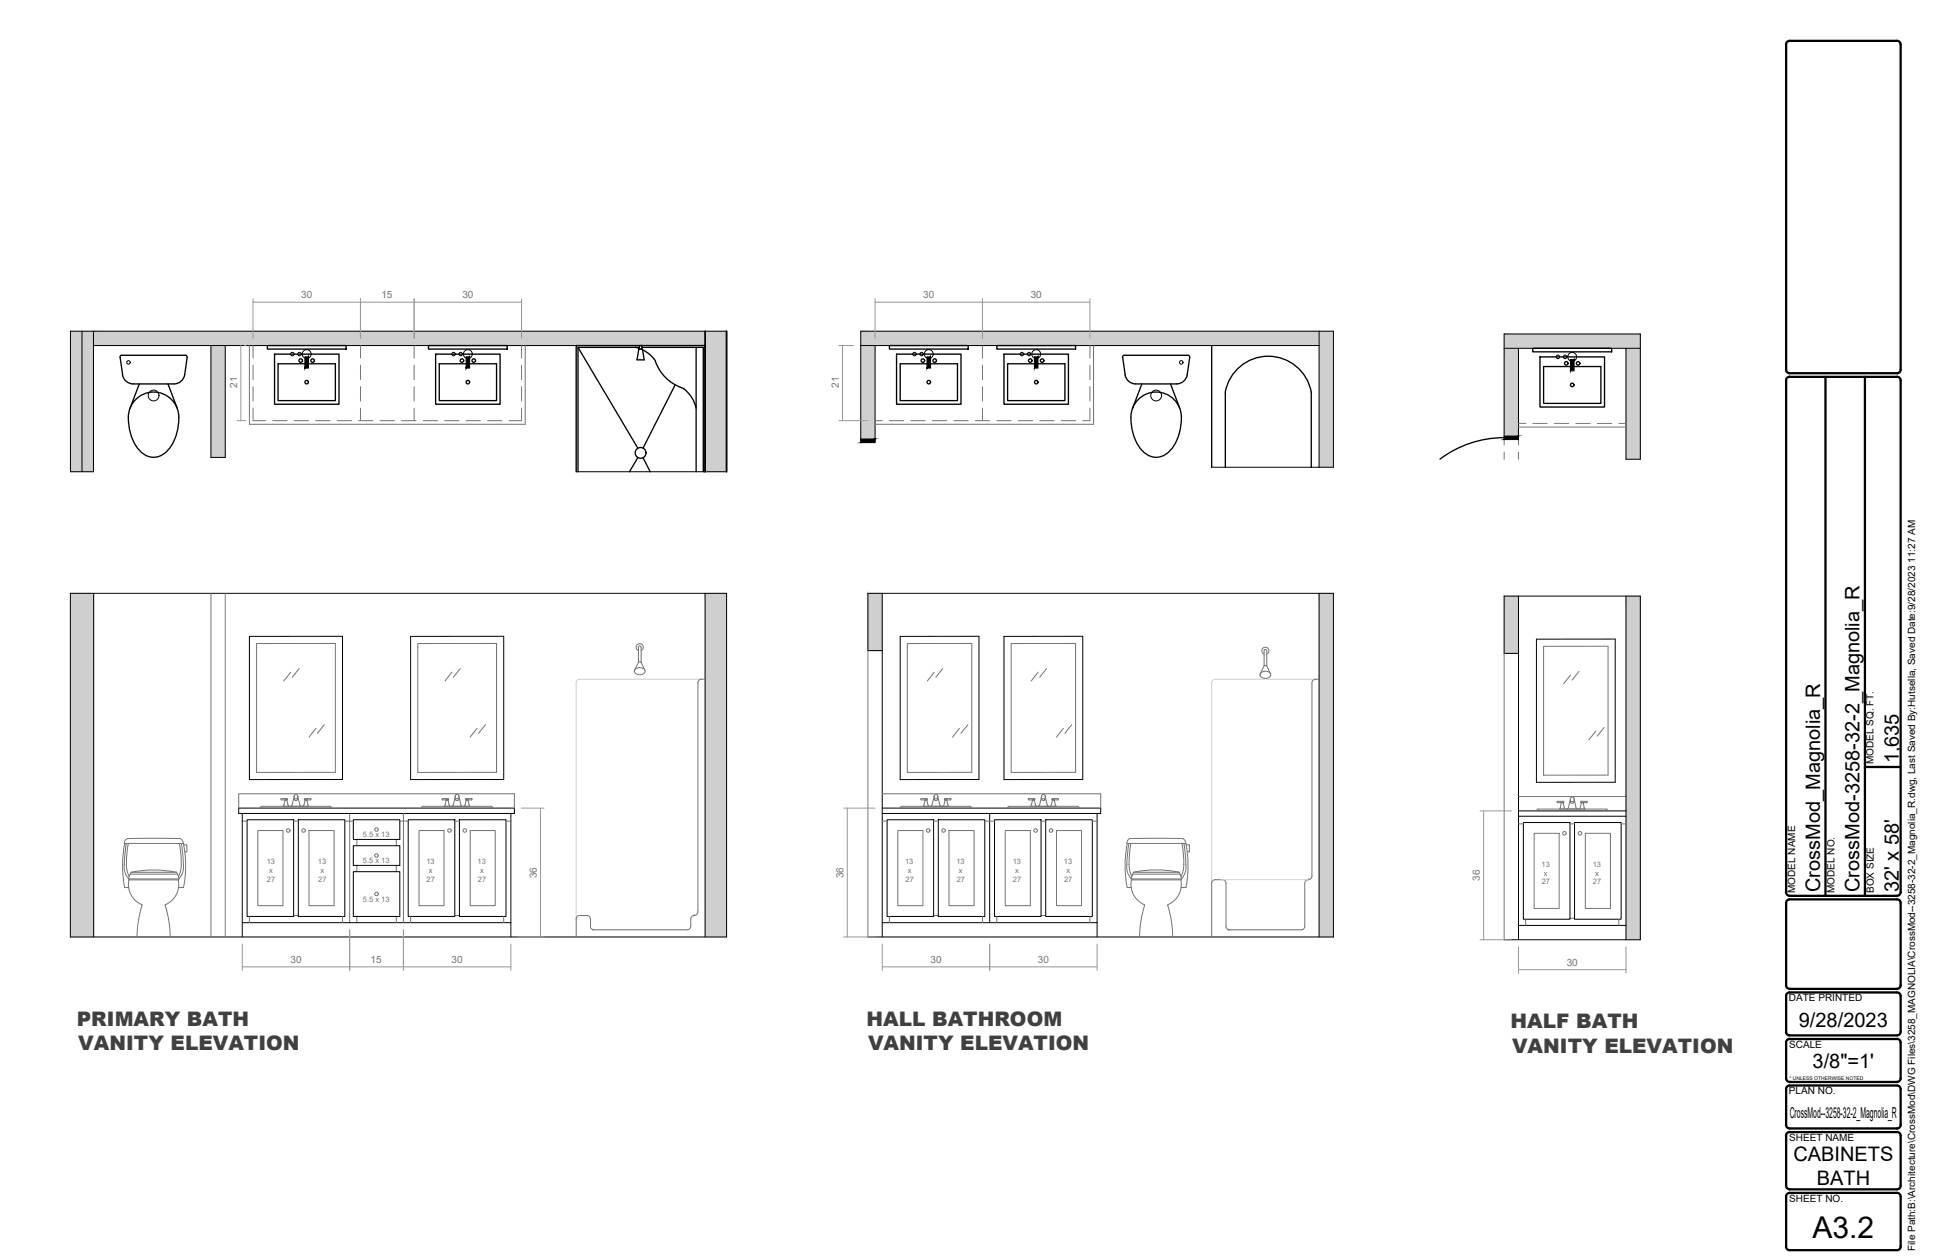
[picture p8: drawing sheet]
<svg xmlns="http://www.w3.org/2000/svg" width="432mm" height="279mm" viewBox="0 0 432 279" stroke-linecap="round" stroke-linejoin="round" font-family="sans-serif">
<!-- layer: elevation -->
<g fill="#cfcfcf" stroke="#cfcfcf" stroke-width=".22">
<path d="M156.3 73.4l4.8 31.2v-31.2zM156.3 73.4l4.8 31.2h-4.8z"/>
<path d="M20.7 73.4l135.6 3.2v-3.2zM20.7 73.4l135.6 3.2h-135.6z"/>
<path d="M18.2 73.4l2.5 31.2v-31.2zM18.2 73.4l2.5 31.2h-2.5z"/>
<path d="M15.6 73.4l2.6 31.2v-31.2zM15.6 73.4l2.6 31.2h-2.6z"/>
<path d="M46.8 76.6l3.1 24.8v-24.8zM46.8 76.6l3.1 24.8h-3.1z"/>
<path d="M15.6 131.6l5.2 76.2v-76.2zM15.6 131.6l5.2 76.2h-5.2z"/>
<path d="M156.3 131.6l4.8 76.2v-76.2zM156.3 131.6l4.8 76.2h-4.8z"/>
<path d="M292.4 131.6l3.2 76.2v-76.2zM292.4 131.6l3.2 76.2h-3.2z"/>
<path d="M192.4 131.6l3.2 12.7v-12.7zM192.4 131.6l3.2 12.7h-3.2z"/>
<path d="M292.4 73.4l3.2 30.2v-30.2zM292.4 73.4l3.2 30.2h-3.2z"/>
<path d="M190.8 73.4l101.6 3.2v-3.2zM190.8 73.4l101.6 3.2h-101.6z"/>
<path d="M190.8 76.6l3.2 21.1v-21.1zM190.8 76.6l3.2 21.1h-3.2z"/>
<path d="M333.4 74.1l30.2 3.1v-3.1zM333.4 74.1l30.2 3.1h-30.2z"/>
<path d="M360.4 77.2l3.2 24.6v-24.6zM360.4 77.2l3.2 24.6h-3.2z"/>
<path d="M333.4 77.2l3.2 19.9v-19.9zM333.4 77.2l3.2 19.9h-3.2z"/>
<path d="M360.4 132.2l3.2 76.2v-76.2zM360.4 132.2l3.2 76.2h-3.2z"/>
<path d="M333.4 132.2l3.2 12.7v-12.7zM333.4 132.2l3.2 12.7h-3.2z"/>
</g>
<!-- layer: FPEW -->
<path d="M156.3 73.4v31.2M161.1 73.4v31.2" fill="none" stroke="#000" stroke-width=".4"/>
<!-- layer: IP -->
<path d="M18.2 73.4v31.2M20.7 76.6h135.6M20.7 73.4v31.2M46.8 76.6v24.8h3.1v-24.8M161.1 73.4h-145.5v31.2M190.8 76.6h101.6M194 76.6v21.1M292.4 73.4v30.2M333.4 77.2h30.2M336.6 77.2v19.9M360.4 77.2v24.6h3.2v-27.7h-30.2v23M190.8 97.7v-24.3h104.8v30.2" fill="none" stroke="#000" stroke-width=".22"/>
<!-- layer: APP -->
<g fill="none" stroke="#000" stroke-width=".3">
<path d="M26.6 79.2l.1-.3 .3-.1h14.3l.2 .4-.6 3.9M26.6 79.2l.6 3.9M59.3 76.6h17.4v.8h-17.4zM60.9 78.5h14.2v11.1h-14.2zM95 76.6h17.4v.8h-17.4zM96.6 78.5h14.2v11.1h-14.2zM128.1 77l13.3 22.4M140.8 77l.9 .3M141.6 77.4h.8l.4 2.4h-1.6zM141.7 77h-13.6v27.6M141.7 76.6h.6v.8h-.6zM142.3 77h13.6v27.6"/>
<path d="M142.4 77.6l1.5 .9 1.2 1.2M145 79.7a10.3 10.3 0 0 0 6.6 6.6M154.3 77v27.6M197.1 76.6h17.5v.8h-17.5zM198.7 78.5h14.3v11.1h-14.3zM221 76.6h17.4v.8h-17.4zM222.5 78.5h14.3v11.1h-14.3zM248.9 79.2l.5 3.9M249.2 78.8l-.3 .1-.1 .3M249.2 78.8h14.3l.2 .4-.5 3.9M268.6 76.6v27M339.8 77.2h17.5v.8h-17.5z"/>
<path d="M341.4 79.1h14.3v11.2h-14.3zM27.2 83.1a2.38 2.38 0 0 0 2.3 2h9.1a2.38 2.38 0 0 0 2.3-2M30.1 88.6a5.7 5.7 0 0 1 6.7-.9 5.7 5.7 0 0 1 2.8 6.1 8.7 8.7 0 0 1-3.9 7.2 4.1 4.1 0 0 1-5.3-1.8 11.1 11.1 0 0 1-1.7-8.4l.4-.8zM30.9 85.1l-2.1 5.4M37.2 85.1l2.1 5.4M61.6 80.7h12.7v8.1h-12.7zM97.4 80.7h12.7v8.1h-12.7zM149.7 85.3l-7.2 14.1M151.6 86.3l1.5 1.5 .7 1.3 .5 1.4M199.5 80.7h12.7v8.1h-12.7zM223.4 80.7h12.7v8.1h-12.7zM249.4 83.1a2.38 2.38 0 0 0 2.3 2h9.1"/>
<path d="M252.3 88.6a5.7 5.7 0 0 1 6.7-.9 5.7 5.7 0 0 1 2.8 6.1 8.7 8.7 0 0 1-3.9 7.2 4.1 4.1 0 0 1-5.3-1.8 11.1 11.1 0 0 1-1.6-8.4l.3-.8zM253.1 85.1l-2 5.4M259.5 85.1l2 5.4M263.2 83.1a2.38 2.38 0 0 1-2.4 2M342.2 81.3h12.7v8.2h-12.7zM127.7 104.6v-28h28.6v28M141.4 101.5l-1.9 3.1M142.5 101.5l1.6 3.1M271.6 103.6v-16.7a9.7 9.7 0 0 1 9.5-7.9 9.7 9.7 0 0 1 9.6 7.9v16.7"/>
<circle cx="66.7" cy="80" r=".39"/>
<circle cx="69.3" cy="80" r=".39"/>
<circle cx="102.4" cy="80" r=".39"/>
<circle cx="105" cy="80" r=".39"/>
<circle cx="204.6" cy="80" r=".39"/>
<circle cx="207.2" cy="80" r=".39"/>
<circle cx="228.4" cy="80" r=".39"/>
<circle cx="231" cy="80" r=".39"/>
<circle cx="68" cy="84.7" r=".39"/>
<circle cx="103.7" cy="84.7" r=".39"/>
<circle cx="205.9" cy="84.7" r=".39"/>
<circle cx="229.7" cy="84.7" r=".39"/>
<circle cx="347.2" cy="80.6" r=".39"/>
<circle cx="348.5" cy="85.4" r=".39"/>
<circle cx="349.8" cy="80.6" r=".39"/>
<circle cx="142" cy="100.4" r="1.2"/>
</g>
<!-- layer: FLD -->
<g fill="none" stroke="#000" stroke-width=".22">
<circle cx="64.8" cy="78.5" r=".39"/>
<circle cx="66.4" cy="78.5" r=".39"/>
<circle cx="68" cy="78.5" r=".98"/>
<circle cx="100.5" cy="78.5" r=".39"/>
<circle cx="102.1" cy="78.5" r=".39"/>
<circle cx="103.7" cy="78.5" r=".98"/>
<circle cx="202.7" cy="78.5" r=".39"/>
<circle cx="204.3" cy="78.5" r=".39"/>
<circle cx="205.9" cy="78.5" r=".98"/>
<circle cx="226.5" cy="78.5" r=".39"/>
<circle cx="228.1" cy="78.5" r=".39"/>
<circle cx="229.7" cy="78.5" r=".98"/>
<circle cx="345.3" cy="79.1" r=".39"/>
<circle cx="346.9" cy="79.1" r=".39"/>
<circle cx="348.5" cy="79.1" r=".98"/>
<circle cx="28.5" cy="80.4" r=".39"/>
<circle cx="34" cy="87.7" r="1.2"/>
<circle cx="256.3" cy="87.7" r="1.2"/>
<circle cx="261.8" cy="80.4" r=".39"/>
</g>
<!-- layer: CAB -->
<g fill="none" stroke="#737373" stroke-width=".22">
<path d="M55.3 76.6v17.5h61.1v-17.5M56.1 76.6v2.8M79.9 76.6v2.8M91.8 76.6v2.8M115.6 76.6v2.8M217.8 76.6v2.8M241.6 76.6v2.8M242.4 76.6v17.5h-48.4M56.1 90.5v2.8h2.8M56.1 81v3.2M56.1 85.7v3.2M60.5 93.3h3.1"/>
<path d="M65.2 93.3h3.2M70 93.3h3.2M74.7 93.3h3.2M79.5 93.3h3.2M79.9 81v3.2M79.9 85.7v3.2M79.9 90.5v2.8M84.3 93.3h3.1M89 93.3h3.2M91.8 81v3.2M91.8 85.7v3.2M91.8 90.5v2.8"/>
<path d="M93.8 93.3h3.2M98.6 93.3h3.1M103.3 93.3h3.2M108.1 93.3h3.2M115.6 90.5v2.8h-2.8M115.6 81v3.2M115.6 85.7v3.2M194 93.3h1.6M197.1 93.3h3.2M201.9 93.3h3.2M206.7 93.3h3.1M211.4 93.3h3.2"/>
<path d="M216.2 93.3h3.2M217.8 81v3.2M217.8 85.7v3.2M217.8 90.5v2.8M221 93.3h3.1M225.7 93.3h3.2M230.5 93.3h3.2M235.2 93.3h3.2M241.6 90.5v2.8h-1.6M241.6 81v3.2M241.6 85.7v3.2M333.4 97.1v1.6"/>
<path d="M336.6 94.7h23.8M336.6 93.9h1.6M336.6 97.1v1.6M339.8 93.9h3.1M344.6 93.9h3.1M349.3 93.9h3.2M354.1 93.9h3.2M358.8 93.9h1.6M333.4 100.2v1.6M336.6 100.2v1.6"/>
</g>
<!-- layer: APP -->
<g fill="#000" stroke="#000" stroke-width=".22">
<path d="M67.6 79.1h.8l-.8 2.5zM68.4 79.1l-.8 2.5h.8z"/>
<path d="M103.3 79.1h.8l-.8 2.5zM104.1 79.1l-.8 2.5h.8z"/>
<path d="M205.5 79.1h.8l-.8 2.5zM206.3 79.1l-.8 2.5h.8z"/>
<path d="M229.3 79.1h.8l-.8 2.5zM230.1 79.1l-.8 2.5h.8z"/>
<path d="M348.1 79.7h.8l-.8 2.5zM348.9 79.7l-.8 2.5h.8z"/>
</g>
<!-- layer: SALESLIT -->
<path d="M15.6 104.6h5.1M127.7 104.6h33.4M268.6 103.6h27" fill="none" stroke="#000" stroke-width=".22"/>
<!-- layer: ELEV2 -->
<g fill="none" stroke="#000" stroke-width=".22">
<path d="M15.6 131.6h145.5v76.2h-145.5zM20.8 131.6v76.2M156.3 131.6v76.2M195.6 131.6v76.2M292.4 131.6v76.2M336.6 132.2v76.2M360.4 132.2v76.2M55.3 141.1h20.6v31.7l-20.6 .1zM91 141.1h20.7v31.7l-20.7 .1zM195.6 144.3h-3.2v-12.7h103.2v76.2h-103.2M199.5 141.1h17.5v31.7l-17.5 .1zM222.5 141.1h17.5v31.7l-17.5 .1z"/>
<path d="M336.6 144.9h-3.2v-12.7h30.2v76.2h-30.2M340.6 141.7h17.4v31.8h-17.4zM52.9 179.2h61.1v1.2h-61.1zM195.6 179.2h48.4v1.2h-48.4M336.6 179.8h23.8M53.7 180.4v27.4M54.8 181.8h10.3v21.4h-10.3zM66.1 181.8h10.3v21.4h-10.3zM78.3 181.8h10.3v4.3h-10.3zM78.3 193.3h10.3v9.9h-10.3zM78.3 187.5h10.3v4.4h-10.3zM90.5 181.8h10.3v21.4h-10.3z"/>
<path d="M101.8 181.8h10.4v21.4h-10.4zM113.2 180.4v27.4M196.6 181.8h10.3v21.4h-10.3zM208 181.8h10.3v21.4h-10.3zM219.4 180.4v24.2M220.5 181.8h10.3v21.4h-10.3zM231.8 181.8h10.3v21.4h-10.3zM243.2 180.4v27.4M336.6 181h23.8M337.7 182.4h10.3v21.4h-10.3zM349 182.4h10.3v21.4h-10.3zM53.7 204.6h59.5"/>
<path d="M195.6 204.6h47.6M336.6 205.2h23.8"/>
</g>
<!-- layer: ELEV1 -->
<g fill="none" stroke="#737373" stroke-width=".22">
<path d="M46.8 131.6v76.2M49.9 131.6v76.2M56.9 142.7h17.4v28.6h-17.4zM64.5 149.1l-1.6 1.9M66.3 148.3l-1.5 1.9M92.6 142.7h17.5v28.6h-17.5zM100.2 149.1l-1.6 1.9M102 148.3l-1.5 1.9M140.7 148.5a1.38 1.38 0 0 1 2.3 .3 1.3 1.3 0 0 1-1.2 .8 1.3 1.3 0 0 1-1.2-.8zM141.5 143.5l.3-.3 .3 .3v3.4M141.5 146.8h.6M141.5 144.3a.79 .79 0 0 1-.3-1.3 .79 .79 0 0 1 1.2 0 .79 .79 0 0 1-.3 1.3"/>
<path d="M141.5 143.5v3.4M141.5 146.9l-.8 1.8M142.1 146.9l.9 1.8M154.7 151.4v50.8M156.3 150.6h-.8a.79 .79 0 0 0-.8 .8M192.4 144.3v63.5M201.1 142.7h14.3v28.6h-14.3zM207.1 149.1l-1.5 1.9M209 148.3l-1.6 1.9M224.1 142.7h14.3v28.6h-14.3zM230.1 149.1l-1.5 1.9M232 148.3l-1.6 1.9"/>
<path d="M279.3 149.5l.9-1.8v-3.4l.3-.3 .3 .3v3.4l.8 1.8M279.4 149.3a1.38 1.38 0 0 1 2.3 .3 1.3 1.3 0 0 1-1.2 .8 1.3 1.3 0 0 1-1.2-.8zM280.2 147.7h.6M280.2 145a.79 .79 0 0 1-.3-1.2 .79 .79 0 0 1 1.2 0 .79 .79 0 0 1-.3 1.2M290.8 151.4v42.9a.93 .93 0 0 1-1.1 .8l-.4 .5-.1 .3M292.4 150.6h-.8a.79 .79 0 0 0-.8 .8M333.4 144.9v63.5M342.2 143.3h14.2v28.6h-14.2zM348.1 149.7l-1.5 1.9M350 148.9l-1.5 1.9M52.9 179.2v-3.2h61.1v3.2M57.7 179.2l.4-.4h15l.4 .4"/>
<path d="M57.7 179.2h15.9M63.2 177.4l-.4 1.4M63.4 177.4h-.2h.4h-1.2l-.2-.2 .2-.1h1.3l-.1 .3 .2 1M63.8 178.4l.2 .4M65.2 176.5a.39 .39 0 0 1 .4-.4 .39 .39 0 0 1 .4 .4M65.2 177.3v-.8l-.5 2-.3 .3M65.3 177.2h.6a.34 .34 0 0 1-.3 .3 .34 .34 0 0 1-.3-.3zM66 177.3v-.8l.5 2 .3 .3M67.8 177.4h.2h-.4h1.2l.2-.2-.2-.1h-1.3l.1 .3-.4 1.4M68 177.4l.4 1.4M70 161.5l-1.5 1.9M71.9 160.7l-1.5 1.9"/>
<path d="M93.4 179.2l.4-.4h15.1l.3 .4M93.4 179.2h15.9M98.9 177.4l-.4 1.4M99.1 177.4h-.2h.4h-1.2l-.1-.2 .1-.1h1.3l-.1 .3 .4 1.4M100.9 176.5a.39 .39 0 0 1 .4-.4 .39 .39 0 0 1 .4 .4M100.9 177.3v-.8l-.4 2-.4 .3M101 177.2h.7a.34 .34 0 0 1-.4 .3 .34 .34 0 0 1-.3-.3zM101.7 177.3v-.8l.5 2 .3 .3M103.5 177.4h.2h-.4h1.2l.2-.2-.2-.1h-1.3l.1 .3-.4 1.4M103.7 177.4l.4 1.4M105.7 161.5l-1.5 1.9M107.6 160.7l-1.5 1.9"/>
<path d="M195.6 176h48.4v3.2M199.5 179.2h15.9M199.9 178.8l-.4 .4M199.9 178.8h15.1l.4 .4M205.1 177.4l-.4 1.4h5.6l-.4-1.4M205.3 177.4h-.2h.3h-1.2l-.1-.2 .2-.1h1.2l-.1 .3 .3 1M205.7 178.4l.1 .4M207.1 177.3v-.8l-.5 2-.3 .3M207.1 176.5a.39 .39 0 0 1 .4-.4 .39 .39 0 0 1 .4 .4M207.1 177.2h.7a.34 .34 0 0 1-.3 .3 .34 .34 0 0 1-.4-.3zM207.9 177.3v-.8l.4 2 .4 .3M209.7 177.4h.2h-.4h1.2"/>
<path d="M210.7 177.1l.1 .1-.1 .2M210.7 177.1h-1.3l.1 .3-.4 1.4M212.7 161.5l-1.6 1.9M214.5 160.7l-1.5 1.9M223.4 179.2h15.8M228.1 177.1l-.2 .1 .2 .2M228.1 177.1h1.3l-.1 .3 .4 1.4M228.1 177.4h1.2h-.4h.2M228.9 177.4l-.4 1.4M230.9 177.3v-.8l-.5 2-.3 .3M230.9 176.5a.39 .39 0 0 1 .4-.4 .39 .39 0 0 1 .4 .4M230.9 177.2h.7a.34 .34 0 0 1-.3 .3 .34 .34 0 0 1-.4-.3z"/>
<path d="M231.7 177.3v-.8l.4 2 .4 .3M233.5 177.4h.2h-.4h1.2l.1-.2-.1-.1h-1.3l.1 .3-.4 1.4M233.7 177.4l.4 1.4M235.7 161.5l-1.5 1.9M237.6 160.7l-1.6 1.9M238.8 178.8l.4 .4M238.8 178.8h-15.1l-.4 .4M336.6 176.6h23.8M340.6 179.6l.4-.2h15l.4 .4h-15.8zM345.3 177.7l-.2 .1 .2 .2h1.2h-.4h.2M345.3 177.7h1.2M346.1 178l-.4 1.4h5.6"/>
<path d="M346.5 177.7l.1 .1-.1 .2 .4 1.4M348.1 177.9v-.8l-.4 2-.4 .3M348.1 177.1a.39 .39 0 0 1 .4-.4 .39 .39 0 0 1 .4 .4M348.2 177.8h.6a.34 .34 0 0 1-.3 .3 .34 .34 0 0 1-.3-.3zM348.9 177.9v-.8l.4 2 .4 .3M350.5 177.7l-.1 .1 .1 .2-.4 1.4M350.5 177.7h1.2M350.9 178l.4 1.4M351.7 177.7l.2 .1-.2 .2h-1.2h.4h-.2M353.7 162.1l-1.5 2M355.6 161.3l-1.5 1.9M57.2 184.2h5.5v16.6h-5.5z"/>
<path d="M68.5 184.2h5.6v16.6h-5.6zM92.9 184.2h5.5v16.6h-5.5zM104.2 184.2h5.6v16.6h-5.6zM199 184.2h5.6v16.6h-5.6zM210.4 184.2h5.5v16.6h-5.5zM222.8 184.2h5.6v16.6h-5.6zM234.2 184.2h5.5v16.6h-5.5zM268.6 195.9a.79 .79 0 0 1 .8-.8h1.6a.79 .79 0 0 1 .8 .8M268.6 195.9v11.9M271.8 195.9v9.5M289.2 195.9v9.5M290 195.1h.1"/>
<path d="M340.1 184.8h5.5v16.6h-5.5zM351.4 184.8h5.6v16.6h-5.6zM127.7 203.8v4M130.1 203a.79 .79 0 0 1 .8 .8v1.6M130.1 203h-1.6a.79 .79 0 0 0-.8 .8M130.9 205.4a.79 .79 0 0 0 .8 .8M131.3 206.2h21M153.1 205.4a.79 .79 0 0 1-.8 .8M153.9 203a.79 .79 0 0 0-.8 .8v1.6M153.9 203h.1M154.7 202.2a.79 .79 0 0 1-.8 .8M271.8 205.4a.79 .79 0 0 0 .8 .8"/>
<path d="M289.2 205.4a.79 .79 0 0 1-.8 .8h-16.2"/>
</g>
<path d="M127.7 151.4v52.4M155.5 150.6h-27a.79 .79 0 0 0-.8 .8M268.6 151.4v44.5M280.2 150.6h-10.8a.79 .79 0 0 0-.8 .8M280.8 150.6h10.8M270.6 195.1h19.4" fill="none" stroke="#cfcfcf" stroke-width=".22"/>
<!-- layer: Layer1 -->
<g fill="none" stroke="#737373" stroke-width=".22">
<path d="M27.7 187a25.2 25.2 0 0 0-.1 9.8h.9M28 187l-.3 2.1a11.2 11.2 0 0 0 .2 4.8l.6 .9 .6-1.3M28.2 185.9a1.15 1.15 0 0 0-.7 1.1h13.2M28.3 185.9h11.7M28.4 187l-.2 1.3a10.5 10.5 0 0 0 .4 6M28.5 194.8l.2 .3M28.6 194.9h11M28.9 193.8h10.4M29.1 193.4h.1M39.1 193.4h-10a24.6 24.6 0 0 1 10 0l.6 1.4M39.5 195.1a4.9 4.9 0 0 1-2.8 5.5M39.5 195.1h-10.9a5.1 5.1 0 0 0 2.9 5.6 24 24 0 0 0-1.1 7.1h7.3a24.3 24.3 0 0 0-1.1-7.1"/>
<path d="M39.6 194.9l-.1 .2M39.7 194.8l-.1 .1M39.8 187l.4 3.1v2.1l-.2 1.1-.4 1M40 185.9l.4 .5 .3 .6M40.2 187l.5 4.8M40.6 191.8l-.1 1.6-.8 1.4M40.7 187l.4 4.2v2.8l-.4 2.7M40.7 196.7l-1.1 .1M40.7 187.3h.6M41 188.9h.3M41.3 187.3l.1 .1M41.4 187.5l-.1 1.4"/>
<path d="M249.9 187a25.2 25.2 0 0 0-.1 9.8h1M250.2 187l-.2 2.1a11.2 11.2 0 0 0 .1 4.8l.6 .9M250.5 185.9a1.15 1.15 0 0 0-.7 1.1h13.1l-.2-.6-.5-.5M250.5 185.9h11.7M250.7 187l-.2 1.3a10.5 10.5 0 0 0 .4 6M251.1 193.8h10.5M251.3 193.4h10a23.5 23.5 0 0 0-10 0l-.6 1.4 .3 .3M261.3 193.4l.6 1.4M261.7 195.1a5.1 5.1 0 0 1-2.9 5.6 24 24 0 0 1 1.1 7.1h-7.3M261.7 195.1h-10.9a4.9 4.9 0 0 0 2.9 5.5M261.9 194.9l-.2 .2M261.9 194.8l-.1 .1h-11"/>
<path d="M262 187l.2 1.3a10.5 10.5 0 0 1-.4 6M262.4 187l.3 2.1a11.2 11.2 0 0 1-.2 4.8l-.6 .9M262.9 187a25.2 25.2 0 0 1 0 9.7M262.9 196.7l-1.1 .1M263 187.3l.7 .1M263.2 188.9h.4M263.7 187.5l-.1 1.4M36.7 200.6l-.1 .1M253.7 200.6v.1a24.2 24.2 0 0 0-1.1 7.1"/>
</g>
<!-- layer: elevation -->
<g fill="none" stroke="#737373" stroke-width=".22">
<path d="M53.7 182.1h1.1M65.1 182.1h1M76.4 182.1h1.9M77.5 180.4v24.2M79.1 186.1v1.4M79.1 191.9v1.4M87.8 186.1v1.4M87.8 191.9v1.4M88.6 182.1h1.9M89.4 180.4v24.2M100.8 182.1h1M112.2 182.1h1"/>
<path d="M195.6 182.1h1M206.9 182.1h1.1M218.3 182.1h2.2M230.8 182.1h1M242.1 182.1h1.1M336.6 182.7h1.1M348 182.7h1M359.3 182.7h1.1M55.3 203.2v1.4M65.1 203h1M75.9 203.2v1.4M79.1 203.2v1.4"/>
<path d="M87.8 203.2v1.4M91 203.2v1.4M100.8 203h1M111.7 203.2v1.4M197.1 203.2v1.4M206.9 203h1.1M217.8 203.2v1.4M221 203.2v1.4M230.8 203h1M241.6 203.2v1.4M338.2 203.8v1.4M348 203.6h1"/>
<path d="M358.8 203.8v1.4"/>
<circle cx="63.9" cy="184.2" r=".39"/>
<circle cx="67.3" cy="184.2" r=".39"/>
<circle cx="83.4" cy="198.2" r=".39"/>
<circle cx="83.4" cy="183.9" r=".39"/>
<circle cx="83.4" cy="189.7" r=".39"/>
<circle cx="99.6" cy="184.2" r=".39"/>
<circle cx="103" cy="184.2" r=".39"/>
<circle cx="205.8" cy="184.2" r=".39"/>
<circle cx="209.2" cy="184.2" r=".39"/>
<circle cx="229.6" cy="184.2" r=".39"/>
<circle cx="233" cy="184.2" r=".39"/>
<circle cx="346.8" cy="184.8" r=".39"/>
<circle cx="350.2" cy="184.8" r=".39"/>
</g>
<!-- layer: cabinet -->
<g fill="none" stroke="#999" stroke-width=".22">
<path d="M53.4 76.6v16.7M54.2 76.6h.3M56.1 66.2v8.8M56.1 67h59.5M79.9 66.2v8.8M91.8 66.2v8.8M115.6 66.2v8.8M185.9 76.6h3.3M186.8 76.6v16.7M194 67h47.6M194 66.2v8.8M217.8 66.2v8.8"/>
<path d="M241.6 66.2v8.8M52.6 93.3h1.9M185.9 93.3h6.5M115.6 179.2h5M119.8 179.2v28.6M187 179.2h7M187.8 179.2v28.6M328.1 179.8h6.9M328.9 179.8v28.6M53.7 209.4v5.8M53.7 214.4h59.5M77.5 206.2v9"/>
<path d="M89.4 206.2v9M113.2 209.4v5.8M114.8 207.8h5.8M187 207.8h7M195.6 214.4h47.6M195.6 209.4v5.8M219.4 209.4v5.8M243.2 209.4v5.8M328.1 208.4h6.9M336.6 210v5.8M336.6 215h23.8M360.4 210v5.8"/>
</g>
<!-- layer: DR -->
<g fill="#000" stroke="#000" stroke-width=".22">
<path d="M190.8 97.3v.8l3.2-.8zM190.8 98.1l3.2-.8v.8z"/>
<path d="M333.4 97.5h3.2v-.8zM333.4 96.7h3.2l-3.2 .8z"/>
</g>
<path d="M333.4 97a23.6 23.6 0 0 0-14.2 4.8" fill="none" stroke="#000" stroke-width=".3"/>
<!-- layer: BOR -->
<g fill="none" stroke="#000" stroke-width=".51">
<path d="M395.9 9.9a.79 .79 0 0 1 .8-.8h23.8a.79 .79 0 0 1 .8 .8v72.1a.79 .79 0 0 1-.8 .8h-23.8a.79 .79 0 0 1-.8-.8M395.9 9.9v72.1M395.9 84.3a.76 .76 0 0 1 .8-.7l23.8-.1a.79 .79 0 0 1 .8 .8v113.5a.79 .79 0 0 1-.8 .8M395.9 84.3v113.5M404.6 83.6v115M413.4 83.6v115M413.4 170.1h7.9M395.9 197.8a.79 .79 0 0 0 .8 .8M396.7 198.6h23.8M395.9 218.5a.83 .83 0 0 0 .8 .8h23.8a.79 .79 0 0 0 .8-.8M395.9 200.2a.79 .79 0 0 1 .8-.8h23.8a.79 .79 0 0 1 .8 .8v18.3M395.9 200.2v18.3"/>
<path d="M395.9 220.9a.79 .79 0 0 1 .8-.8h23.8a.79 .79 0 0 1 .8 .8v7.9a.79 .79 0 0 1-.8 .8h-23.8a.79 .79 0 0 1-.8-.8M395.9 239.1a.79 .79 0 0 0 .8 .8M395.9 220.9v7.9M395.9 231.2v7.9M396.7 230.4a.79 .79 0 0 0-.8 .8M396.7 230.4h23.8M396.7 239.9h23.8M420.5 230.4a.79 .79 0 0 1 .8 .8v7.9a.79 .79 0 0 1-.8 .8M395.9 251.8a.76 .76 0 0 1 .8-.8h23.8a.79 .79 0 0 1 .8 .8v11.1a.79 .79 0 0 1-.8 .8h-23.8a.83 .83 0 0 1-.8-.8M395.9 241.5a.79 .79 0 0 1 .8-.8h23.8a.79 .79 0 0 1 .8 .8v7.9a.79 .79 0 0 1-.8 .8h-23.8a.79 .79 0 0 1-.8-.8M395.9 241.5v7.9M395.9 251.8v11.1"/>
<path d="M395.9 265.3a.79 .79 0 0 1 .8-.8h23.8a.79 .79 0 0 1 .8 .8v11.1a.79 .79 0 0 1-.8 .8h-23.8a.79 .79 0 0 1-.8-.8M395.9 265.3v11.1"/>
</g>
<text font-size="6.7" x="401.8" y="274.4">A3.2</text>
<g font-size="4.4">
<text x="420.9" y="169.3" transform="rotate(-90 420.9 169.3)">1,635</text>
<text x="403.5" y="197.8" transform="rotate(-90 403.5 197.8)">CrossMod_Magnolia_R</text>
<text x="412.2" y="197.8" transform="rotate(-90 412.2 197.8)">CrossMod-3258-32-2_Magnolia_R</text>
<text x="420.9" y="197.8" transform="rotate(-90 420.9 197.8)">32' x 58'</text>
<text x="398.7" y="227.6">9/28/2023</text>
<text x="401.8" y="236.7">3/8&quot;=1'</text>
<text x="397.5" y="257.5">CABINETS</text>
<text x="402.7" y="262.8">BATH</text>
</g>
<g font-size="4.4" fill="#404040">
<text x="17" y="227.4">PRIMARY BATH</text>
<text x="192.1" y="227.5">HALL BATHROOM</text>
<text x="17.4" y="232.8">VANITY ELEVATION</text>
<text x="192.4" y="232.8">VANITY ELEVATION</text>
<text x="334.9" y="228">HALF BATH</text>
<text x="335.2" y="233.4">VANITY ELEVATION</text>
</g>
<text font-size="3.3" x="396.7" y="247.9">CrossMod--3258-32-2_Magnolia_R</text>
<g font-size="2.2" fill="#737373">
<text x="66.8" y="66.2">30</text>
<text x="84.5" y="66.2">15</text>
<text x="102.5" y="66.2">30</text>
<text x="204.7" y="66.2">30</text>
<text x="228.5" y="66.2">30</text>
<text x="52.6" y="86" transform="rotate(-90 52.6 86)">21</text>
<text x="185.9" y="86" transform="rotate(-90 185.9 86)">21</text>
<text x="119" y="194.7" transform="rotate(-90 119 194.7)">36</text>
<text x="187" y="194.7" transform="rotate(-90 187 194.7)">36</text>
<text x="328" y="195.3" transform="rotate(-90 328 195.3)">36</text>
<text x="64.4" y="213.6">30</text>
<text x="82.1" y="213.6">15</text>
<text x="100.1" y="213.6">30</text>
<text x="206.2" y="213.6">30</text>
<text x="230.1" y="213.6">30</text>
<text x="347.3" y="214.2">30</text>
</g>
<g font-size="2.2">
<text x="415.3" y="169.4" transform="rotate(-90 415.3 169.4)">MODEL SQ. FT.</text>
<text x="397.9" y="198" transform="rotate(-90 397.9 198)">MODEL NAME</text>
<text x="406.6" y="198" transform="rotate(-90 406.6 198)">MODEL NO.</text>
<text x="415.4" y="198" transform="rotate(-90 415.4 198)">BOX SIZE</text>
<text x="396.5" y="222.1">DATE PRINTED</text>
<text x="396.6" y="232.4">SCALE</text>
<text x="396.5" y="242.7">PLAN NO.</text>
<text x="396.6" y="253">SHEET NAME</text>
<text x="396.6" y="266.5">SHEET NO.</text>
<text x="424.5" y="277.4" transform="rotate(-90 424.5 277.4)">File Path:B:\Architecture\CrossMod\DWG Files\3258_MAGNOLIA\CrossMod--3258-32-2_Magnolia_R.dwg, Last Saved By:Hutsella, Saved Date:9/28/2023 11:27 AM</text>
</g>
<g font-size="1.7" fill="#737373">
<text x="80.4" y="185.7">5.5 x 13</text>
<text x="59.1" y="191.6">13</text>
<text x="70.5" y="191.6">13</text>
<text x="80.4" y="191.4">5.5 x 13</text>
<text x="94.5" y="191.6">13</text>
<text x="105.9" y="191.6">13</text>
<text x="200.6" y="191.6">13</text>
<text x="212" y="191.6">13</text>
<text x="224.5" y="191.6">13</text>
<text x="235.8" y="191.6">13</text>
<text x="59.2" y="195.5">27</text>
<text x="59.7" y="193.5">x</text>
<text x="70.5" y="195.5">27</text>
<text x="71" y="193.5">x</text>
<text x="94.6" y="195.5">27</text>
<text x="95.1" y="193.5">x</text>
<text x="105.9" y="195.5">27</text>
<text x="106.4" y="193.5">x</text>
<text x="200.7" y="195.5">27</text>
<text x="201.2" y="193.5">x</text>
<text x="212.1" y="195.5">27</text>
<text x="212.6" y="193.5">x</text>
<text x="224.5" y="195.5">27</text>
<text x="225" y="193.5">x</text>
<text x="235.9" y="195.5">27</text>
<text x="236.4" y="193.5">x</text>
<text x="341.7" y="192.2">13</text>
<text x="341.8" y="196.1">27</text>
<text x="342.2" y="194.1">x</text>
<text x="353" y="192.2">13</text>
<text x="353.1" y="196.1">27</text>
<text x="353.6" y="194.1">x</text>
<text x="80.4" y="200">5.5 x 13</text>
</g>
<text font-size="1.1" x="396.7" y="239.5">* UNLESS OTHERWISE NOTED</text>
</svg>
